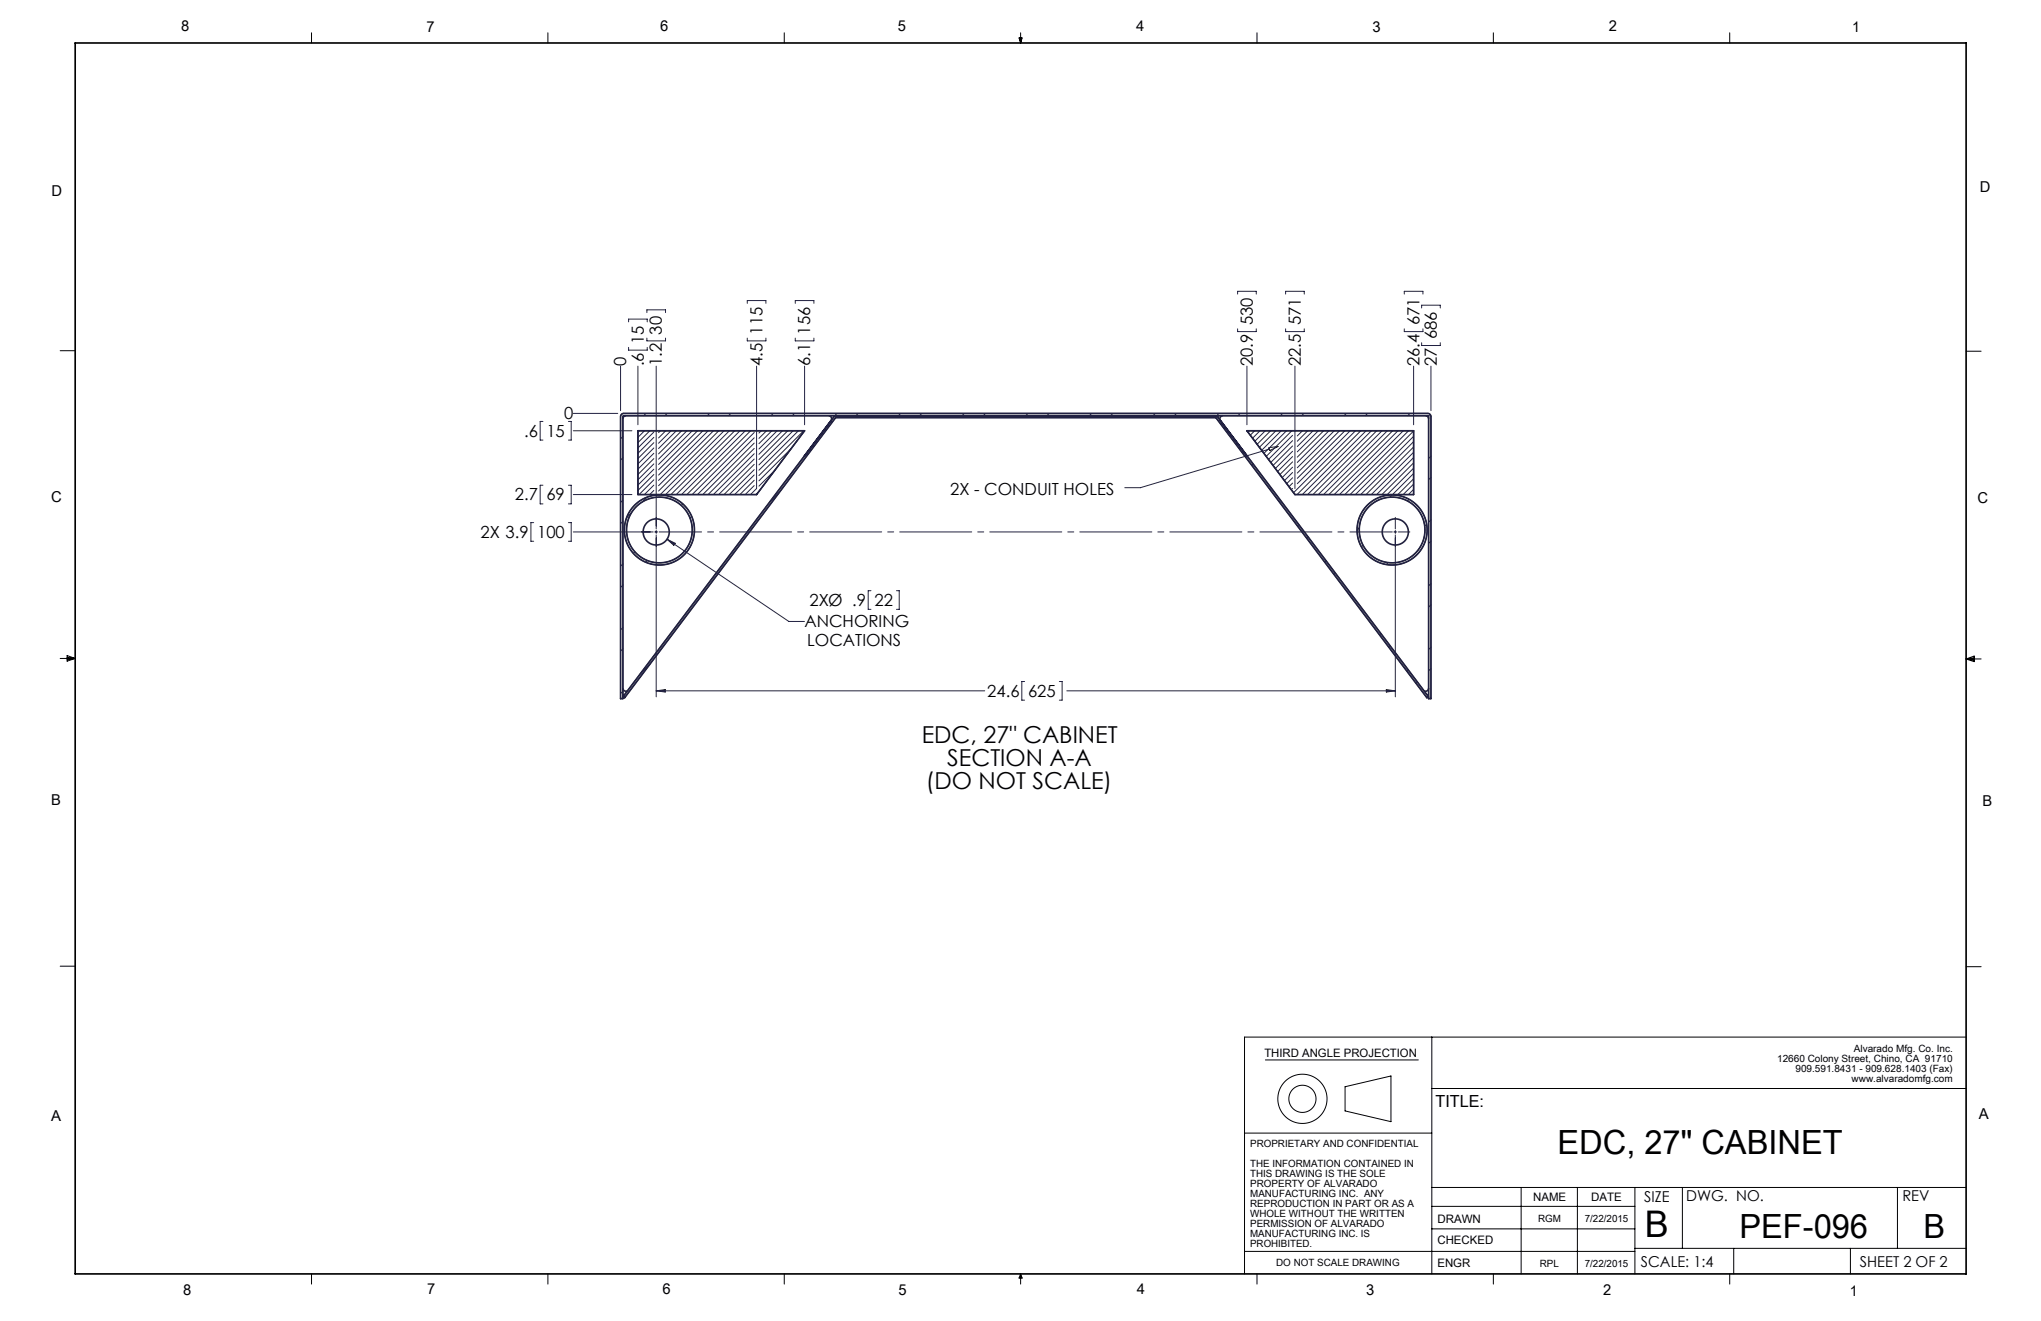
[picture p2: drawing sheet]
<svg xmlns="http://www.w3.org/2000/svg" width="432mm" height="279mm" viewBox="0 0 432 279" stroke-linecap="round" stroke-linejoin="round" font-family="sans-serif">
<g fill="none" stroke="#191924" stroke-width=".21">
<path d="M131.5 87.6l.5-.2h170.1a.68 .68 0 0 1 .6 .7v59.7h-.5v-59.7l-.1-.2h-170.2l-.1 .2v59.7h-.5v-59.7zM135 91.1h35.2l-10.1 13.5h-25.1zM176.9 87.9l-.5 .3-44.6 59.1 .4 .3 44.6-59.2 80.3-.1 44.8 59.3 .3-.3-44.6-59.1-.5-.3M263.8 91.1h35.3v13.5h-25.1zM268.5 94.7l1.9-.3-1.7 .9zM141.1 114.1l1.7 .8-.2 .4zM138.8 146.1l1.9-.2v.5zM293.3 145.9l1.9 .2-1.9 .3z"/>
<circle cx="139.5" cy="112.1" r="7"/>
<circle cx="139.5" cy="112.1" r="7.4"/>
<circle cx="294.5" cy="112.1" r="7"/>
<circle cx="294.5" cy="112.1" r="7.4"/>
</g>
<g fill="none" stroke="#212142" stroke-width=".35">
<path d="M131.4 87.7l.6-.3h170.1a.68 .68 0 0 1 .6 .7v59.7h-.5v-59.7l-.1-.2h-170.1l-.2 .2v59.7h-.5v-59.7zM132.4 87.9a.63 .63 0 0 0-.6 .7M135 91.1h35.2l-10.1 13.5h-25.1zM175.3 87.9a.63 .63 0 0 1 .6 .4 .63 .63 0 0 1-.1 .7M176.9 87.9l-.5 .3-44.6 59.1 .4 .3 44.6-59.2 80.3-.1 44.8 59.3 .3-.3-44.6-59.1-.5-.3M258.7 87.9a.63 .63 0 0 0-.6 .4 .63 .63 0 0 0 .1 .7M263.8 91.1h35.3v13.5h-25.1zM301.6 87.9a.64 .64 0 0 1 .6 .7M131.8 145.6l.3 .5h.7M302.2 145.6l-.3 .5h-.6"/>
<circle cx="138.8" cy="112.5" r="2.76"/>
<circle cx="139.5" cy="112.1" r="7.4"/>
<circle cx="139.5" cy="112.1" r="6.9"/>
<circle cx="294.5" cy="112.1" r="7.4"/>
<circle cx="294.5" cy="112.1" r="6.9"/>
<circle cx="295.2" cy="112.5" r="2.76"/>
</g>
<path d="M139.5 112.5h155.1" fill="none" stroke="#212142" stroke-width=".21" stroke-dasharray="15.2 1.3 1.3 1.3" stroke-dashoffset="6.3"/>
<g fill="none" stroke="#212142" stroke-width=".21">
<path d="M131.3 77.4v9.4M133 68.1v-.6h3.9v.6M133 73.5v.6h3.9v-.6M135 77.4v12.4M136.9 66.1v-.6h3.9v.6M136.9 71.5v.6h3.9v-.6M138.8 77.4v34.5M158.1 71.5v.6h3.9v-.6M158.1 64.2v-.6h3.9v.6M160.1 77.4v25.9l-1.3 1.3M168.2 71.5v.6h4v-.6M168.2 64.2v-.6h4v.6"/>
<path d="M170.2 77.4v12.4M261.8 62.2v-.6h4v.6M261.8 69.6v.5h4v-.5M263.8 77.4v12.4M272 69.6v.5h3.9v-.5M272 62.2v-.6h3.9v.6M274 77.4v25.9M297.1 69.6v.5h3.9v-.5M297.1 62.2v-.6h3.9v.6M299.1 77.4v12.4M300.8 65.1v-.5h3.9v.5M300.8 72.5v.6h3.9v-.6"/>
<path d="M302.7 77.4v9.4M114.9 89.1h-.6v4h.6M120.3 89.1h.5v4h-.5M121.3 91.1h12.4M121.3 87.4h9.4M131.8 92.3l-.5 .5M131.8 96.8l-.5 .5M135 91.1h35.2l-10.1 13.5h-25.1zM135.2 91.1l-.2 .3M136.4 91.1l-1.4 1.4M136.7 87.4l-.5 .5M137.5 91.1l-2.5 2.5"/>
<path d="M138.3 99.2l-3.3 3.4M138.3 91.4l-3.3 3.4M138.3 92.5l-3.3 3.4M138.3 93.6l-3.3 3.4M138.3 94.8l-3.3 3.3M138.3 95.9l-3.3 3.3M138.3 97l-3.3 3.4M138.3 98.1l-3.3 3.4M139.7 91.1l-.4 .4M140.8 91.1l-1.5 1.5M141.2 87.4l-.5 .5M142 91.1l-2.7 2.7"/>
<path d="M143.1 91.1l-3.8 3.8M144.2 91.1l-4.9 4.9M145.3 91.1l-6 6M146.5 91.1l-7.2 7.1M147.6 91.1l-8.3 8.3M148.7 91.1l-9.4 9.4M149.8 91.1l-10.5 10.5M150.1 87.4l-.5 .5M150.9 91.1l-11.6 11.6M152.1 91.1l-12.8 12.8M153.2 91.1l-13.5 13.5M154.3 91.1l-13.5 13.5"/>
<path d="M154.6 87.4l-.5 .5M155.4 91.1l-13.5 13.5M156.6 91.1l-13.5 13.5M157.7 91.1l-13.5 13.5M158.8 91.1l-13.5 13.5M159.6 91.5l-13.2 13.1M159.6 96l-8.7 8.6M159.6 92.6l-12 12M159.6 93.7l-10.9 10.9M159.6 94.8l-9.8 9.8M159.6 97.1l-7.6 7.5M159.6 98.2l-6.4 6.4"/>
<path d="M159.6 99.3l-5.3 5.3M161.1 91.1l-.5 .5M162.2 91.1l-1.6 1.6M163.3 91.1l-2.7 2.7M163.6 87.4l-.5 .5M164 99.4l-3.4 3.4M164.4 91.1l-3.8 3.9M165.5 91.1l-4.9 5M166.7 91.1l-6.1 6.1M167.4 94.9l-6.8 6.8M167.8 91.1l-7.2 7.2M168.1 87.4l-.5 .5"/>
<path d="M168.9 91.1l-8.3 8.4M170 91.1l-9.4 9.5M177.1 87.4l-.5 .5M181.6 87.4l-.9 .9M190.5 87.4l-.9 .9M195 87.4l-.9 .9M204 87.4l-.9 .9M208.5 87.4l-.9 .9M217.5 87.4l-.9 .9M222 87.4l-.9 .9M231 87.4l-.9 .9M235.4 87.4l-.9 .9"/>
<path d="M244.4 87.4l-.9 .9M248.9 87.4l-.9 .9M257.4 88l-.4 .3M257.9 87.4l-.5 .5M259.3 90.5l-.2 .3M262.4 87.4l-.5 .5M263.2 95.6l-.3 .3M263.8 91.1h35.3v13.5h-25.1zM264.3 91.1l-.3 .3M265.1 98.2l-.2 .2M265.4 91.1l-.9 .9M266.6 91.1l-1.6 1.6"/>
<path d="M267.7 91.1l-2.2 2.2M268.6 95l-27.3 8.2h-3.3M268.8 91.1l-2.8 2.9M269.9 91.1l-3.5 3.5M271.1 91.1l-4.2 4.1M271.4 87.4l-.5 .5M272.2 91.1l-4.8 4.8M273.3 91.1l-5.4 5.4M273.5 98.8l-2.2 2.2M273.5 92.1l-5.1 5.1M273.5 93.2l-4.7 4.6M273.5 94.3l-4.2 4.2"/>
<path d="M273.5 95.4l-3.7 3.7M273.5 96.6l-3.2 3.1M273.5 97.7l-2.7 2.7M273.5 99.9l-1.8 1.8M275.6 91.1l-1.1 1.1M275.9 87.4l-.5 .5M276.7 91.1l-2.2 2.2M277.8 91.1l-3.3 3.3M278.9 91.1l-4.4 4.5M280 91.1l-5.5 5.6M281.2 91.1l-6.7 6.7M282.3 91.1l-7.8 7.8"/>
<path d="M283.4 91.1l-8.9 9M284.5 91.1l-10 10.1M284.8 87.4l-.5 .5M285.7 91.1l-11.2 11.2M286.8 91.1l-13.1 13.1M287.9 91.1l-13.5 13.5M289 91.1l-13.5 13.5M289.3 87.4l-.5 .5M290.1 91.1l-13.4 13.5M291.3 91.1l-13.5 13.5M292.4 91.1l-13.5 13.5M293.5 91.1l-13.5 13.5"/>
<path d="M294.6 91.1l-13.5 13.5M295.8 91.1l-13.5 13.5M296.9 91.1l-13.5 13.5M298 91.1l-13.5 13.5M298.3 87.4l-.5 .5M299.1 91.2l-13.5 13.4M299.1 92.3l-12.3 12.3M299.1 93.4l-11.2 11.2M299.1 94.5l-10.1 10.1M299.1 95.7l-9 8.9M299.1 96.8l-7.9 7.8M299.1 97.9l-6.7 6.7"/>
<path d="M299.1 99l-5.6 5.6M302.6 87.7l-.4 .3M302.7 96.5l-.5 .5M112.9 110.5h-.6v4h.6M114.9 102.6h-.6v4h.6M120.3 102.6h.5v4h-.5M120.3 110.5h.5v4h-.5M121.3 104.6h12.4M121.3 112.5h16.9M131.8 105.8l-.5 .5M131.8 119.3l-.5 .5M131.8 110.3l-.5 .5"/>
<path d="M133.6 108.5l-1 1M134.3 116.7l-.3 .3M136.9 105.2l-1 .9M137 118.6l-.4 .3M138.3 103.7l-.8 .9M138.3 100.4l-3.3 3.3M138.3 101.5l-3.1 3.1M138.3 102.6l-2 2M138.5 112.5h.6M138.8 112.2v.6M138.8 113.1v34.3M141.1 114.1l25.8 17.3h3.3"/>
<path d="M144.5 106.6l-.4 .3M146.3 109.2l-.3 .4M159.6 100.5l-4.2 4.1M159.6 101.6l-3.1 3M159.6 102.7l-1.9 1.9M160.5 104l-.6 .6M164.9 104.1l-2 2M269 103.3l-.3 .3M270.9 105.8l-.3 .3M273.5 103.3l-.3 .3M273.5 101.1l-1.3 1.2M273.5 102.2l-.8 .7"/>
<path d="M274.8 111l-.3 .2M276.7 113.5l-.3 .3M280.6 118.6l-.3 .3M287.6 111.6l-.5 .5M288.4 115.3l-.4 .4M293.7 119l-.4 .4M294.5 104.7l-.4 .5M294.9 112.5h.6M295.2 109.4v2.5M295.2 112.2v.6M295.2 113.1v34.3M295.8 112.5h2.5"/>
<path d="M298.1 105.6l-.3 .3M299.1 100.1l-4.5 4.5M299.1 101.3l-3.4 3.3M299.1 102.4l-2.2 2.2M299.1 103.5l-1.1 1.1M301.8 110.9l-.4 .4M302.7 109.9l-.5 .5M302.7 101l-.5 .5M302.7 114.4l-.5 .5M131.8 137.2l-.5 .5M131.8 132.7l-.5 .5M131.8 123.7l-.5 .5"/>
<path d="M184.3 124.9h-.6v4h.6M189.7 124.9h.5v4h-.5M282.5 121.2l-.3 .3M286.4 126.3l-.3 .3M288.3 128.9l-.3 .3M292.1 134l-.2 .3M294.1 136.6l-.3 .3M302.7 123.4l-.5 .5M302.7 136.9l-.5 .5M302.7 127.9l-.5 .5M131.8 146.2l-.5 .5M137.5 140.5l-2 2"/>
<path d="M138.8 146.1h69.5M216.8 144.1h-.6v4h.6M224.1 144.1h.6v4h-.6M225.7 146.1h69.5M297.9 141.7l-.2 .3M299.9 144.2l-.3 .3M302.7 141.4l-.5 .5"/>
</g>
<path d="M138.8 146.1l1.9 .3v-.5zM293.3 145.9v.5l1.9-.3zM141.1 114.1l1.5 1.2 .2-.4z" fill-rule="evenodd" fill="#212142"/>
<g fill="none" stroke="#000" stroke-width=".21">
<path d="M65.9 6.9v2.2M115.9 6.9v2.2M165.9 6.9v2.2M215.6 8h.6l-.3 1.1zM215.7 8l.2 1.1M215.9 6.9v2.2M216 8l-.1 1.1M265.9 6.9v2.2M315.9 6.9v2.2M365.9 6.9v2.2M12.7 74.2h3.2M416 74.3h3.1"/>
<path d="M12.7 139.3h3.2M14.2 139l1.7 .3M14.2 138.7l1.7 .6-1.7 .5zM15.9 139.3l-1.7 .2M416 139.4h3.1M416 139.4l1.7-.6v1.1zM416 139.4l1.7 .2M417.7 139.1l-1.7 .3M12.7 204.4h3.2M302.9 219.4v50M416 204.5h3.1M416 219.4h-152.7v50"/>
<path d="M263.3 239.7h39.6M267.7 224.2h32.4M284.6 229.9l9.7-2.3v9.6l-9.7-2.2zM302.9 230.2h113.1M302.9 251.2h113.1M302.9 259.9h43M302.9 255.2h43M321.8 251.2v18.2M333.7 251.2v18.2M345.9 251.2v18.2M355.9 251.2v12.8M401.4 251.2v12.8"/>
<path d="M65.9 269.4v2.2M115.9 269.4v2.2M165.9 269.4v2.2M215.9 269.4v2.2M215.9 269.4l.3 .9h-.6zM263.3 264.7h82.6M265.9 269.4v2.2M315.9 269.4v2.2M345.9 264h70.1M365.9 269.4v2.2M366.8 264v5.4M391.5 264v5.4"/>
<circle cx="275.5" cy="232.4" r="5.2"/>
<circle cx="275.5" cy="232.4" r="2.88"/>
</g>
<path d="M15.9 9.1h400.1v260.3h-400.1z" fill="none" stroke="#000" stroke-width=".35"/>
<text font-size="7.8" x="348" y="261.7">B</text>
<g font-size="7.1">
<text x="329.5" y="244.2">EDC, 27&quot; CABINET</text>
<text x="368" y="261.9">PEF-096</text>
<text x="407" y="261.9">B</text>
</g>
<g font-size="4.9">
<text x="195" y="157">EDC, 27&quot; CABINET</text>
<text x="200.4" y="162">SECTION A-A</text>
<text x="195.9" y="166.9">(DO NOT SCALE)</text>
</g>
<g font-size="3.5">
<text x="140" y="70.8" transform="rotate(-90 140 70.8)">30</text>
<text x="161.3" y="70.8" transform="rotate(-90 161.3 70.8)">115</text>
<text x="171.4" y="70.8" transform="rotate(-90 171.4 70.8)">156</text>
<text x="265" y="68.8" transform="rotate(-90 265 68.8)">530</text>
<text x="275.2" y="68.8" transform="rotate(-90 275.2 68.8)">571</text>
<text x="300.3" y="68.8" transform="rotate(-90 300.3 68.8)">671</text>
<text x="304" y="71.8" transform="rotate(-90 304 71.8)">686</text>
<text x="132.5" y="77.4" transform="rotate(-90 132.5 77.4)">0</text>
<text x="136.2" y="77.4" transform="rotate(-90 136.2 77.4)">.6</text>
<text x="136.2" y="72.7" transform="rotate(-90 136.2 72.7)">15</text>
<text x="140" y="77.4" transform="rotate(-90 140 77.4)">1.2</text>
<text x="161.3" y="77.4" transform="rotate(-90 161.3 77.4)">4.5</text>
<text x="171.4" y="77.4" transform="rotate(-90 171.4 77.4)">6.1</text>
<text x="265" y="77.4" transform="rotate(-90 265 77.4)">20.9</text>
<text x="275.2" y="77.4" transform="rotate(-90 275.2 77.4)">22.5</text>
<text x="300.3" y="77.4" transform="rotate(-90 300.3 77.4)">26.4</text>
<text x="304" y="77.4" transform="rotate(-90 304 77.4)">27</text>
<text x="119.3" y="88.7">0</text>
<text x="110.9" y="92.3">.6</text>
<text x="115.6" y="92.3">15</text>
<text x="108.9" y="105.8">2.7</text>
<text x="115.6" y="105.8">69</text>
<text x="201" y="104.6">2X - CONDUIT HOLES</text>
<text x="101.7" y="113.7">2X 3.9</text>
<text x="113.6" y="113.7">100</text>
<text x="171.3" y="128.1">2XØ .9</text>
<text x="185" y="128.1">22</text>
<text x="170.2" y="132.7">ANCHORING</text>
<text x="170.8" y="136.6">LOCATIONS</text>
<text x="208.9" y="147.3">24.6</text>
<text x="217.5" y="147.3">625</text>
<text x="303.7" y="234.1">TITLE:</text>
</g>
<g font-size="3.2">
<text x="38.3" y="6.6">8</text>
<text x="90.2" y="6.7">7</text>
<text x="139.7" y="6.5">6</text>
<text x="190" y="6.5">5</text>
<text x="240.4" y="6.5">4</text>
<text x="290.4" y="6.7">3</text>
<text x="340.4" y="6.5">2</text>
<text x="391.9" y="6.7">1</text>
<text x="10.9" y="41.5">D</text>
<text x="418.9" y="40.7">D</text>
<text x="10.9" y="106.2">C</text>
<text x="418.4" y="106.4">C</text>
<text x="10.8" y="170.2">B</text>
<text x="419.4" y="170.5">B</text>
<text x="10.8" y="237.2">A</text>
<text x="418.6" y="236.7">A</text>
<text x="347.8" y="254.3">SIZE</text>
<text x="356.7" y="254">DWG. NO.</text>
<text x="402.5" y="254.1">REV</text>
<text x="347.2" y="268.1">SCALE: 1:4</text>
<text x="393.5" y="268.1">SHEET 2 OF 2</text>
<text x="38.8" y="273.8">8</text>
<text x="90.4" y="273.8">7</text>
<text x="140.2" y="273.8">6</text>
<text x="190.1" y="273.9">5</text>
<text x="240.5" y="273.8">4</text>
<text x="289" y="273.8">3</text>
<text x="339.1" y="273.8">2</text>
<text x="391.4" y="274.1">1</text>
</g>
<g font-size="2.5">
<text x="267.5" y="223.6">THIRD ANGLE PROJECTION</text>
<text x="324.3" y="254.1">NAME</text>
<text x="336.6" y="254.1">DATE</text>
<text x="304.1" y="258.6">DRAWN</text>
<text x="304.1" y="263.1">CHECKED</text>
<text x="304.1" y="268">ENGR</text>
</g>
<g font-size="2.1">
<text x="376" y="224.7">12660 Colony Street, Chino, CA 91710</text>
<text x="379.9" y="226.8">909.591.8431 - 909.628.1403 (Fax)</text>
<text x="392.2" y="222.6">Alvarado Mfg. Co. Inc.</text>
<text x="391.7" y="228.9">www.alvaradomfg.com</text>
<text x="264.5" y="242.5">PROPRIETARY AND CONFIDENTIAL</text>
<text x="264.5" y="246.7">THE INFORMATION CONTAINED IN</text>
<text x="264.5" y="248.8">THIS DRAWING IS THE SOLE</text>
<text x="264.5" y="251">PROPERTY OF ALVARADO</text>
<text x="264.5" y="253.1">MANUFACTURING INC. ANY</text>
<text x="264.5" y="255.2">REPRODUCTION IN PART OR AS A</text>
<text x="264.5" y="257.3">WHOLE WITHOUT THE WRITTEN</text>
<text x="264.5" y="259.4">PERMISSION OF ALVARADO</text>
<text x="264.5" y="261.5">MANUFACTURING INC. IS</text>
<text x="264.5" y="263.7">PROHIBITED.</text>
<text x="325.4" y="258.5">RGM</text>
<text x="335.3" y="258.5">7/22/2015</text>
<text x="270" y="267.7">DO NOT SCALE DRAWING</text>
<text x="325.8" y="267.9">RPL</text>
<text x="335.3" y="267.9">7/22/2015</text>
</g>
</svg>
